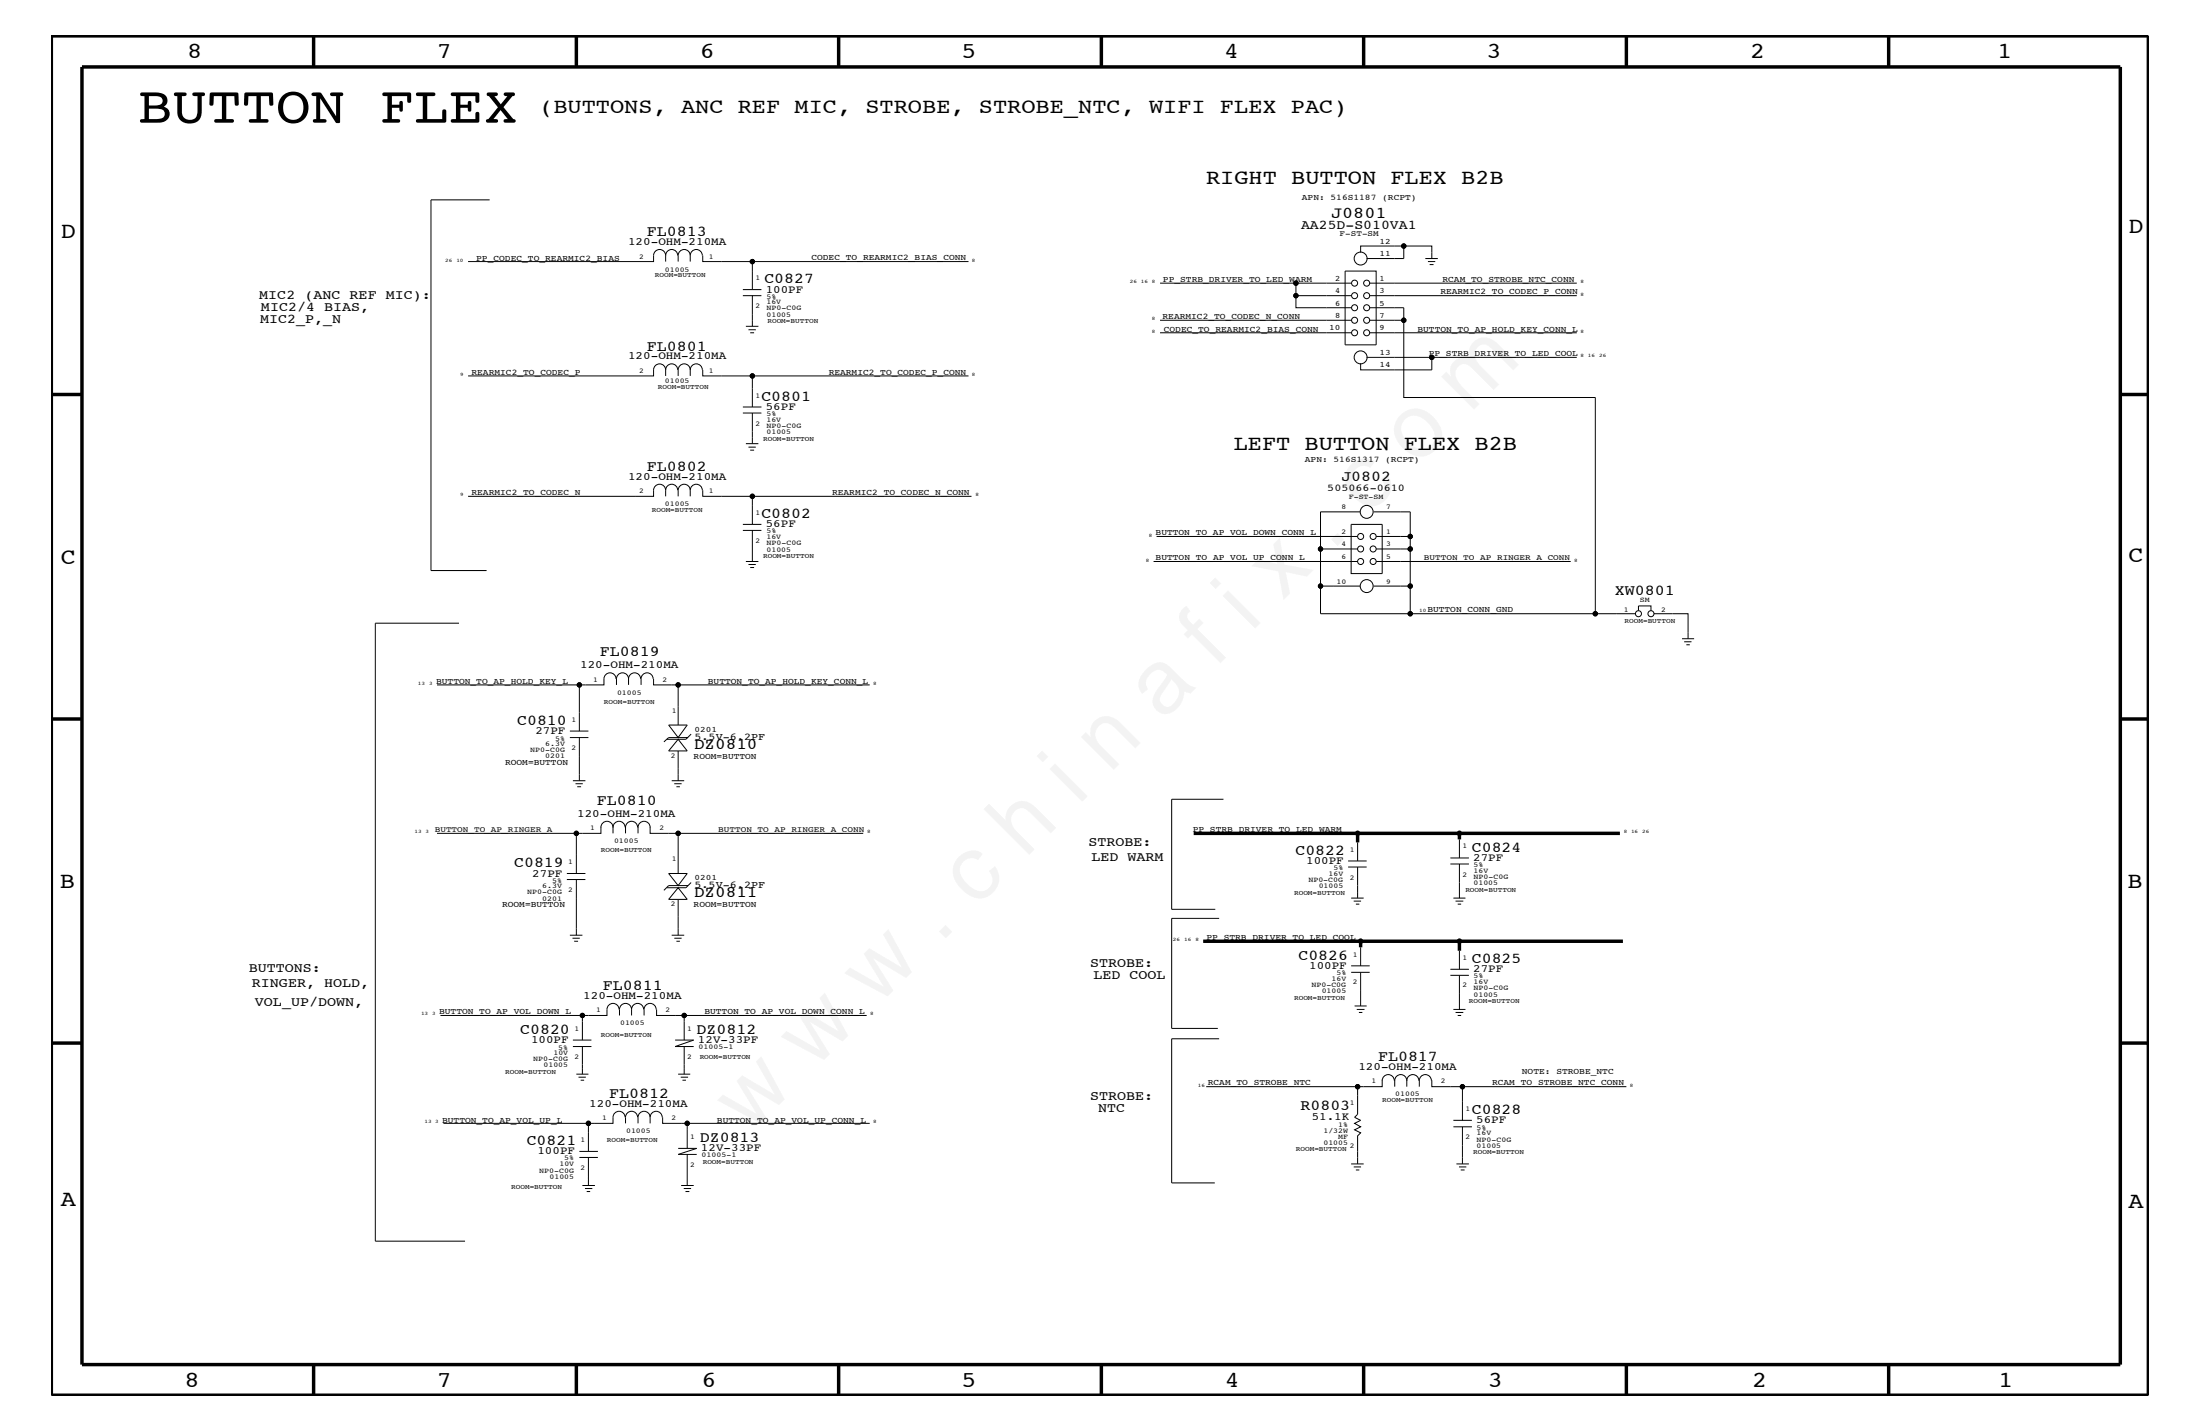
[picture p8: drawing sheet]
<svg xmlns="http://www.w3.org/2000/svg" width="432mm" height="279mm" viewBox="0 0 432 279" stroke-linecap="round" stroke-linejoin="round" font-family="sans-serif">
<g fill="none" stroke="#000" stroke-width=".2">
<path d="M96.1 39.2h-11.5v72.7h10.9M130.6 50.1a1.19 1.19 0 0 1 1.2-1.1 1.19 1.19 0 0 1 1.2 1.1M130.6 50.1a1.19 1.19 0 0 0-1.1-1.1 1.19 1.19 0 0 0-1.2 1.1v1.2h-36.4M130.6 50.1v1.2M135.5 50.1a1.19 1.19 0 0 0-1.2-1.1 1.19 1.19 0 0 0-1.2 1.1v1.2M135.5 50.1v1.2M135.5 50.1a1.19 1.19 0 0 1 1.2-1.1 1.19 1.19 0 0 1 1.1 1.1M137.9 50.1v1.2h52.2M145.8 56.8h3.6M145.8 58h3.6M147.7 51.3v5.5M147.7 58v3.7"/>
<path d="M227.7 55.6h37.5M254.4 55.6v2.4h10.8M254.4 58v2.4h6M267.1 49.5v-1.2h13.9v2.4M268.8 58h40.7M268.8 55.6h40.7M275.5 48.3v2.4h-7.3M279.8 50.7h2.4M280.3 51.3h1.4M280.6 51.9h.8M130.6 72.6a1.19 1.19 0 0 1 1.2-1.2 1.19 1.19 0 0 1 1.2 1.2M130.6 72.6a1.19 1.19 0 0 0-1.1-1.2 1.19 1.19 0 0 0-1.2 1.2v1.2h-36.4"/>
<path d="M130.6 72.6v1.2M135.5 72.6a1.19 1.19 0 0 0-1.2-1.2 1.19 1.19 0 0 0-1.2 1.2v1.2M141.6 73.8h48.5M227.7 65.3h32.7M227.7 62.8h32.7M264 67.7v-14.5h6.1v14.5M273.7 65.3h35.8M275.5 62.8v15.2h37.6v42.4h7.9M281 70.1h28.5M130.6 96.2a1.19 1.19 0 0 1 1.2-1.2 1.19 1.19 0 0 1 1.2 1.2M130.6 96.2a1.19 1.19 0 0 0-1.1-1.2 1.19 1.19 0 0 0-1.2 1.2v1.2h-36.4M130.6 96.2v1.2"/>
<path d="M135.5 96.2a1.19 1.19 0 0 0-1.2-1.2 1.19 1.19 0 0 0-1.2 1.2v1.2M190.7 97.4h-43v1.8M226.4 110.2h35.2M227 105.3h34.6M274.9 110.2h33.4M276.8 115v5.4h36.3M321.6 119.8v-.9h2.4v.9M85.8 134.4h27.9v9M90.1 122.3h-16.4v121.2h17.6M120.9 133.2a1.19 1.19 0 0 0-1.2-1.2 1.19 1.19 0 0 0-1.2 1.2v1.2h-4.8M123.4 133.2a1.19 1.19 0 0 0-1.2-1.2 1.19 1.19 0 0 0-1.2 1.2v1.2M123.4 133.2v1.2"/>
<path d="M123.4 133.2a1.19 1.19 0 0 1 1.2-1.2 1.19 1.19 0 0 1 1.1 1.2M128.2 133.2a1.19 1.19 0 0 0-1.2-1.2 1.19 1.19 0 0 0-1.2 1.2v1.2M128.3 133.2v1.2h42.4M133.1 134.4v7.9M324.6 120.4h6.7v4.9M330.1 125.3h2.4M330.6 125.9h1.4M331 126.5h.7M111.9 144.7h3.6M111.9 143.4h3.6M112.4 153.2h2.5M113 153.8h1.4"/>
<path d="M113.3 154.4h.8M113.7 144.7v8.5M130.9 145.1h3.7M131.2 142.3h3.7l-1.8 2.4zM131.8 153.2h2.5M132.3 153.8h1.5M132.8 154.4h.6M133.1 145.1l1.8 2.2h-3.7zM133.1 147.3v5.9M135.1 144.7h-3.9l-.9 .9M111.3 172.6h3.6M111.3 171.4h3.6"/>
<path d="M113.1 163.5v7.9M113.1 172.6v10.9M117.9 162.2v1.3h-32.1M117.9 162.3a1.19 1.19 0 0 1 1.2-1.2 1.19 1.19 0 0 1 1.2 1.2 1.19 1.19 0 0 1 1.2-1.2 1.19 1.19 0 0 1 1.2 1.2M120.3 162.2v1.3M122.8 162.2v1.3M122.8 162.3a1.19 1.19 0 0 1 1.2-1.2 1.19 1.19 0 0 1 1.1 1.2M125.2 162.3a1.19 1.19 0 0 1 1.2-1.2 1.19 1.19 0 0 1 1.2 1.2M125.2 162.2v1.3M127.6 162.2v1.3h5.5v7.9M130.9 174.2h3.7M131.2 171.4h3.7l-1.8 2.4z"/>
<path d="M133.1 174.2l1.8 2.3h-3.7zM133.1 163.5h36.3M133.1 176.5v7M135.1 173.8h-3.9l-.9 .9M111.9 183.5h2.4M112.4 184.1h1.4M112.7 184.7h.8M114.3 199.2v4.9M121.5 198.1a1.19 1.19 0 0 0-1.2-1.2 1.19 1.19 0 0 0-1.2 1.2v1.1h-32.7M124 198.1a1.19 1.19 0 0 0-1.2-1.2 1.19 1.19 0 0 0-1.2 1.2v1.1M124 198.1v1.1M124 198.1a1.19 1.19 0 0 1 1.1-1.2 1.19 1.19 0 0 1 1.2 1.2"/>
<path d="M128.8 198.1a1.19 1.19 0 0 0-1.2-1.2 1.19 1.19 0 0 0-1.2 1.2v1.1M128.9 198.1v1.1h41.2M131.8 183.5h2.5M132.3 184.1h1.5M132.8 184.7h.6M134.3 199.2v4.9M112.4 205.3h3.7M112.4 204.1h3.7M113.1 210.8h2.4M113.5 211.4h1.5M114 211.9h.6M114.3 205.3v5.5"/>
<path d="M122.7 219.2a1.19 1.19 0 0 0-1.2-1.2 1.19 1.19 0 0 0-1.2 1.2v1.2h-33.3M125.1 219.2a1.19 1.19 0 0 0-1.1-1.2 1.19 1.19 0 0 0-1.2 1.2v1.2M127.6 219.2a1.19 1.19 0 0 0-1.2-1.2 1.19 1.19 0 0 0-1.2 1.2v1.2M127.6 219.2v1.2M127.6 219.2a1.19 1.19 0 0 1 1.2-1.2 1.19 1.19 0 0 1 1.2 1.2M130.1 219.2v1.2h40.6M132.5 204.1h3.7l-3.7 1.2h3.7M133.1 210.8h2.4M133.6 211.4h1.5M134 211.9h.6M134.3 205.3v5.5M230 203.8v28.3h8.4"/>
<path d="M236.7 213.2h29.8M319.2 213.2h-32.2v3M113.7 225.9h3.7M113.7 227.1h3.7M114.3 232.6h2.5M114.8 233.2h1.5M115.2 233.8h.6M115.5 220.4v5.5M115.5 227.1v5.5M133.1 225.3h3.6l-3.6 1.2h3.6M133.7 232.6h2.5M134.2 233.2h1.4"/>
<path d="M134.5 233.8h.8M134.9 226.5v6.1M265.7 229h1.4M266.1 229.6h.7M286.4 229h1.4M286.7 229.6h.8"/>
<circle cx="147.7" cy="51.3" r=".42"/>
<circle cx="254.4" cy="58" r=".42"/>
<circle cx="254.4" cy="55.6" r=".42"/>
<circle cx="265.9" cy="55.6" r=".59"/>
<circle cx="265.9" cy="58" r=".59"/>
<circle cx="267.1" cy="50.7" r="1.27"/>
<circle cx="268.2" cy="55.6" r=".59"/>
<circle cx="268.2" cy="58" r=".59"/>
<circle cx="275.5" cy="48.3" r=".42"/>
<circle cx="113.7" cy="134.4" r=".42"/>
<circle cx="133.1" cy="134.4" r=".42"/>
<circle cx="313.1" cy="120.4" r=".42"/>
<circle cx="321.6" cy="120.4" r=".59"/>
<circle cx="324" cy="120.4" r=".59"/>
<circle cx="113.1" cy="163.5" r=".42"/>
<circle cx="133.1" cy="163.5" r=".42"/>
<circle cx="114.3" cy="199.2" r=".42"/>
<circle cx="134.3" cy="199.2" r=".42"/>
<circle cx="115.5" cy="220.4" r=".42"/>
<circle cx="134.9" cy="220.4" r=".42"/>
</g>
<g fill="none" stroke="#000" stroke-width=".68" stroke-linecap="butt">
<path d="M10.1 7h411.6v266.8h-411.6zM16.1 13.1h400.1v254.6h-400.1zM61.6 7v6.1M113.1 7v6.1M164.6 7v6.1M216.2 7v6.1M267.6 7v6.1M319.2 7v6.1M370.7 7v6.1M10.1 77.4h6M416.2 77.4h5.5M10.1 141.1h6"/>
<path d="M416.2 141.1h5.5M234.3 163.5h83.6M236.1 184.7h82.4M10.1 204.7h6M416.2 204.7h5.5M61.6 267.7v6.1M113.1 267.7v6.1M164.6 267.7v6.1M216.2 268v5.8M267.6 267.7v6.1M319.2 267.7v6.1M370.7 267.7v6.1"/>
</g>
<g fill="#000">
<circle cx="147.7" cy="51.3" r=".42"/>
<circle cx="254.3" cy="55.6" r=".42"/>
<circle cx="254.3" cy="58" r=".42"/>
<circle cx="275.5" cy="48.3" r=".42"/>
<circle cx="113.7" cy="134.4" r=".42"/>
<circle cx="133.1" cy="134.4" r=".42"/>
<circle cx="313.1" cy="120.4" r=".42"/>
<circle cx="113.1" cy="163.5" r=".42"/>
<circle cx="133.1" cy="163.5" r=".42"/>
<circle cx="114.3" cy="199.2" r=".42"/>
<circle cx="134.3" cy="199.2" r=".42"/>
<circle cx="115.5" cy="220.4" r=".42"/>
<circle cx="134.9" cy="220.4" r=".42"/>
</g>
<text font-size="17.6" x="147.1" y="222.6" transform="rotate(-45 147.1 222.6)">w w w . c h i n a f i x . c o m</text>
<text font-size="10.2" x="27" y="24.1">BUTTON FLEX</text>
<g font-size="4.5">
<text x="36.7" y="11.5">8</text>
<text x="85.8" y="11.5">7</text>
<text x="137.3" y="11.5">6</text>
<text x="188.7" y="11.5">5</text>
<text x="240.3" y="11.5">4</text>
<text x="291.8" y="11.5">3</text>
<text x="343.5" y="11.5">2</text>
<text x="392" y="11.5">1</text>
<text x="11.9" y="46.8">D</text>
<text x="417.7" y="45.7">D</text>
<text x="11.9" y="110.6">C</text>
<text x="417.7" y="110.4">C</text>
<text x="11.8" y="174.3">B</text>
<text x="417.6" y="174.2">B</text>
<text x="11.9" y="236.7">A</text>
<text x="417.7" y="237.1">A</text>
<text x="36.2" y="272.1">8</text>
<text x="85.8" y="272.1">7</text>
<text x="137.7" y="272.1">6</text>
<text x="188.7" y="272.1">5</text>
<text x="240.4" y="272.1">4</text>
<text x="292" y="272.1">3</text>
<text x="343.9" y="272.1">2</text>
<text x="392.2" y="272.1">1</text>
</g>
<g font-size="4.1">
<text x="105.8" y="22.2">(BUTTONS, ANC REF MIC, STROBE, STROBE_NTC, WIFI FLEX PAC)</text>
<text x="236.7" y="36.2">RIGHT BUTTON FLEX B2B</text>
<text x="242.1" y="88.3">LEFT BUTTON FLEX B2B</text>
</g>
<text font-size="3.2" x="261.3" y="42.9">J0801</text>
<g font-size="3.1">
<text x="136.2" y="147">DZ0810</text>
<text x="136.2" y="176.1">DZ0811</text>
</g>
<g font-size="3">
<text x="127" y="46.3">FL0813</text>
<text x="150" y="55.6">C0827</text>
<text x="127" y="68.8">FL0801</text>
<text x="149.4" y="78.6">C0801</text>
<text x="127" y="92.4">FL0802</text>
<text x="263.3" y="94.3">J0802</text>
<text x="149.4" y="101.6">C0802</text>
<text x="316.9" y="116.7">XW0801</text>
<text x="117.7" y="128.8">FL0819</text>
<text x="101.5" y="142.3">C0810</text>
<text x="117.1" y="157.9">FL0810</text>
<text x="254.3" y="167.8">C0822</text>
<text x="288.9" y="167.1">C0824</text>
<text x="100.9" y="170.1">C0819</text>
<text x="254.8" y="188.3">C0826</text>
<text x="288.9" y="188.9">C0825</text>
<text x="118.3" y="194.3">FL0811</text>
<text x="102.1" y="202.9">C0820</text>
<text x="136.7" y="202.9">DZ0812</text>
<text x="270.5" y="208.2">FL0817</text>
<text x="119.6" y="215.5">FL0812</text>
<text x="255.3" y="217.9">R0803</text>
<text x="288.9" y="218.6">C0828</text>
<text x="103.4" y="224.7">C0821</text>
<text x="137.3" y="224.1">DZ0813</text>
</g>
<g font-size="2.6">
<text x="255.4" y="44.9">AA25D-S010VA1</text>
<text x="50.9" y="58.6">MIC2 (ANC REF MIC):</text>
<text x="51.1" y="63.4">MIC2_P,_N</text>
<text x="51.2" y="61.1">MIC2/4 BIAS,</text>
<text x="213.6" y="166.1">STROBE:</text>
<text x="214.2" y="169">LED WARM</text>
<text x="48.9" y="190.8">BUTTONS:</text>
<text x="214" y="189.7">STROBE:</text>
<text x="49.4" y="193.7">RINGER, HOLD,</text>
<text x="50" y="197.4">VOL_UP/DOWN,</text>
<text x="214.6" y="192.1">LED COOL</text>
<text x="214" y="215.8">STROBE:</text>
<text x="215.6" y="218.1">NTC</text>
</g>
<g font-size="2.2">
<text x="123.3" y="48">120-OHM-210MA</text>
<text x="150.3" y="57.4">100PF</text>
<text x="123.3" y="70.5">120-OHM-210MA</text>
<text x="150.3" y="80.5">56PF</text>
<text x="123.3" y="94.2">120-OHM-210MA</text>
<text x="150.3" y="103.5">56PF</text>
<text x="113.9" y="131.1">120-OHM-210MA</text>
<text x="105.1" y="144">27PF</text>
<text x="113.3" y="160.2">120-OHM-210MA</text>
<text x="104.5" y="172">27PF</text>
<text x="256.4" y="169.5">100PF</text>
<text x="289.1" y="168.9">27PF</text>
<text x="257" y="190.2">100PF</text>
<text x="289.1" y="190.8">27PF</text>
<text x="114.5" y="195.9">120-OHM-210MA</text>
<text x="104.2" y="204.7">100PF</text>
<text x="137" y="204.7">12V-33PF</text>
<text x="266.6" y="209.9">120-OHM-210MA</text>
<text x="115.7" y="217.2">120-OHM-210MA</text>
<text x="257.5" y="219.7">51.1K</text>
<text x="289.7" y="220.4">56PF</text>
<text x="105.5" y="226.5">100PF</text>
<text x="137.6" y="225.9">12V-33PF</text>
</g>
<g font-size="2">
<text x="260.5" y="96.3">505066-0610</text>
<text x="136.3" y="145.1">5.5V-6.2PF</text>
<text x="136.3" y="174.3">5.5V-6.2PF</text>
</g>
<g font-size="1.7">
<text x="255.5" y="39.2">APN: 516S1187 (RCPT)</text>
<text x="93.5" y="51.2">PP_CODEC_TO_REARMIC2_BIAS</text>
<text x="159.3" y="51.1">CODEC_TO_REARMIC2_BIAS_CONN</text>
<text x="228.3" y="55.3">PP_STRB_DRIVER_TO_LED_WARM</text>
<text x="282.7" y="57.8">REARMIC2_TO_CODEC_P_CONN</text>
<text x="283.1" y="55.3">RCAM_TO_STROBE_NTC_CONN</text>
<text x="228.2" y="62.6">REARMIC2_TO_CODEC_N_CONN</text>
<text x="228.4" y="65.1">CODEC_TO_REARMIC2_BIAS_CONN</text>
<text x="278.2" y="65.1">BUTTON_TO_AP_HOLD_KEY_CONN_L</text>
<text x="280.4" y="69.9">PP_STRB_DRIVER_TO_LED_COOL</text>
<text x="92.5" y="73.5">REARMIC2_TO_CODEC_P</text>
<text x="162.6" y="73.5">REARMIC2_TO_CODEC_P_CONN</text>
<text x="256.1" y="90.7">APN: 516S1317 (RCPT)</text>
<text x="92.5" y="97.1">REARMIC2_TO_CODEC_N</text>
<text x="163.3" y="97.1">REARMIC2_TO_CODEC_N_CONN</text>
<text x="226.8" y="105">BUTTON_TO_AP_VOL_DOWN_CONN_L</text>
<text x="226.8" y="109.9">BUTTON_TO_AP_VOL_UP_CONN_L</text>
<text x="280.2" y="120.2">BUTTON_CONN_GND</text>
<text x="85.6" y="134.1">BUTTON_TO_AP_HOLD_KEY_L</text>
<text x="138.9" y="134.1">BUTTON_TO_AP_HOLD_KEY_CONN_L</text>
<text x="136.1" y="149">ROOM=BUTTON</text>
<text x="99.1" y="150.1">ROOM=BUTTON</text>
<text x="234.1" y="163.3">PP_STRB_DRIVER_TO_LED_WARM</text>
<text x="98.6" y="178">ROOM=BUTTON</text>
<text x="136.1" y="178">ROOM=BUTTON</text>
<text x="236.8" y="184.4">PP_STRB_DRIVER_TO_LED_COOL</text>
<text x="86.2" y="199">BUTTON_TO_AP_VOL_DOWN_L</text>
<text x="138.3" y="199">BUTTON_TO_AP_VOL_DOWN_CONN_L</text>
<text x="237.1" y="213">RCAM_TO_STROBE_NTC</text>
<text x="292.9" y="213">RCAM_TO_STROBE_NTC_CONN</text>
<text x="298.7" y="210.8">NOTE: STROBE_NTC</text>
<text x="86.8" y="220.2">BUTTON_TO_AP_VOL_UP_L</text>
<text x="140.7" y="220.2">BUTTON_TO_AP_VOL_UP_CONN_L</text>
</g>
<g font-size="1.6">
<text x="262.9" y="46.3">F-ST-SM</text>
<text x="270.8" y="47.9">12</text>
<text x="270.8" y="50.3">11</text>
<text x="262" y="60">6</text>
<text x="262" y="55.1">2</text>
<text x="262" y="57.5">4</text>
<text x="270.8" y="55.1">1</text>
<text x="270.8" y="60">5</text>
<text x="270.8" y="57.5">3</text>
<text x="260.9" y="64.8">10</text>
<text x="262" y="62.4">8</text>
<text x="270.8" y="64.8">9</text>
<text x="270.8" y="62.4">7</text>
<text x="270.8" y="69.7">13</text>
<text x="270.8" y="72.1">14</text>
<text x="279.5" y="109.9">BUTTON_TO_AP_RINGER_A_CONN</text>
<text x="136.3" y="143.6">0201</text>
<text x="85.3" y="163.3">BUTTON_TO_AP_RINGER_A</text>
<text x="141" y="163.3">BUTTON_TO_AP_RINGER_A_CONN</text>
<text x="136.3" y="172.7">0201</text>
</g>
<g font-size="1.4">
<text x="125.5" y="50.7">2</text>
<text x="130.5" y="53.3">01005</text>
<text x="139.1" y="50.7">1</text>
<text x="128.5" y="54.4">ROOM=BUTTON</text>
<text x="148.3" y="55">1</text>
<text x="150.5" y="58.6">5%</text>
<text x="150.5" y="59.7">16V</text>
<text x="148.3" y="60.4">2</text>
<text x="150.5" y="62.2">01005</text>
<text x="150.5" y="60.9">NP0-C0G</text>
<text x="150.6" y="63.4">ROOM=BUTTON</text>
<text x="125.5" y="73.2">2</text>
<text x="129.1" y="76.2">ROOM=BUTTON</text>
<text x="130.5" y="75.1">01005</text>
<text x="139.1" y="73.2">1</text>
<text x="148.3" y="78">1</text>
<text x="148.3" y="83.5">2</text>
<text x="150.5" y="82.7">16V</text>
<text x="150.5" y="81.6">5%</text>
<text x="150.5" y="83.9">NP0-C0G</text>
<text x="149.8" y="86.5">ROOM=BUTTON</text>
<text x="150.5" y="85.2">01005</text>
<text x="125.5" y="96.8">2</text>
<text x="127.9" y="100.4">ROOM=BUTTON</text>
<text x="130.5" y="99.3">01005</text>
<text x="139.1" y="96.8">1</text>
<text x="148.3" y="101">1</text>
<text x="263.3" y="99.9">8</text>
<text x="264.7" y="98">F-ST-SM</text>
<text x="272" y="99.9">7</text>
<text x="148.3" y="106.5">2</text>
<text x="150.5" y="105.8">16V</text>
<text x="150.5" y="104.7">5%</text>
<text x="150.5" y="107">NP0-C0G</text>
<text x="263.3" y="107.2">4</text>
<text x="263.3" y="104.8">2</text>
<text x="272" y="104.8">1</text>
<text x="272" y="107.2">3</text>
<text x="149.8" y="109.5">ROOM=BUTTON</text>
<text x="150.5" y="108.2">01005</text>
<text x="263.3" y="109.7">6</text>
<text x="272" y="109.7">5</text>
<text x="262.3" y="114.5">10</text>
<text x="272" y="114.5">9</text>
<text x="321.9" y="118.1">SM</text>
<text x="318.7" y="120.1">1</text>
<text x="318.9" y="122.3">ROOM=BUTTON</text>
<text x="326" y="120.1">2</text>
<text x="116.4" y="133.8">1</text>
<text x="121.1" y="136.3">01005</text>
<text x="130.1" y="133.8">2</text>
<text x="112.2" y="141.7">1</text>
<text x="118.5" y="138">ROOM=BUTTON</text>
<text x="131.8" y="139.8">1</text>
<text x="104.1" y="147.6">NP0-C0G</text>
<text x="107" y="146.4">6.3V</text>
<text x="107" y="148.8">0201</text>
<text x="109" y="145.3">5%</text>
<text x="112.2" y="147.1">2</text>
<text x="131.7" y="148.7">2</text>
<text x="115.8" y="162.8">1</text>
<text x="117.9" y="167.1">ROOM=BUTTON</text>
<text x="120.5" y="165.4">01005</text>
<text x="129.5" y="162.8">2</text>
<text x="264.9" y="167.1">1</text>
<text x="287" y="166.5">1</text>
<text x="108.4" y="173.2">5%</text>
<text x="111.5" y="169.5">1</text>
<text x="131.8" y="168.9">1</text>
<text x="256.8" y="173.1">NP0-C0G</text>
<text x="260.8" y="171.8">16V</text>
<text x="261.7" y="170.7">5%</text>
<text x="264.9" y="172.6">2</text>
<text x="287" y="172">2</text>
<text x="289.2" y="171.2">16V</text>
<text x="289.2" y="170.1">5%</text>
<text x="289.2" y="172.4">NP0-C0G</text>
<text x="289.2" y="173.7">01005</text>
<text x="103.5" y="175.5">NP0-C0G</text>
<text x="106.4" y="174.3">6.3V</text>
<text x="106.4" y="176.7">0201</text>
<text x="111.5" y="175">2</text>
<text x="131.7" y="177.7">2</text>
<text x="254" y="175.6">ROOM=BUTTON</text>
<text x="258.8" y="174.3">01005</text>
<text x="287.6" y="175">ROOM=BUTTON</text>
<text x="262.3" y="191.4">5%</text>
<text x="265.5" y="187.7">1</text>
<text x="287" y="188.3">1</text>
<text x="289.2" y="192">5%</text>
<text x="254" y="196.2">ROOM=BUTTON</text>
<text x="257.4" y="193.7">NP0-C0G</text>
<text x="259.4" y="194.8">01005</text>
<text x="261.4" y="192.5">16V</text>
<text x="265.5" y="193.1">2</text>
<text x="287" y="193.7">2</text>
<text x="288.3" y="196.8">ROOM=BUTTON</text>
<text x="289.2" y="193.1">16V</text>
<text x="289.2" y="194.3">NP0-C0G</text>
<text x="289.2" y="195.5">01005</text>
<text x="112.8" y="202.3">1</text>
<text x="117" y="198.7">1</text>
<text x="117.9" y="203.5">ROOM=BUTTON</text>
<text x="121.7" y="201.2">01005</text>
<text x="130.6" y="198.7">2</text>
<text x="134.9" y="202.3">1</text>
<text x="104.6" y="208.2">NP0-C0G</text>
<text x="106.7" y="209.4">01005</text>
<text x="108.6" y="207">10V</text>
<text x="109.6" y="205.9">5%</text>
<text x="112.8" y="207.7">2</text>
<text x="134.9" y="207.7">2</text>
<text x="137.1" y="205.8">01005-1</text>
<text x="137.3" y="207.7">ROOM=BUTTON</text>
<text x="99.1" y="210.8">ROOM=BUTTON</text>
<text x="269.2" y="212.5">1</text>
<text x="273.9" y="215.1">01005</text>
<text x="282.8" y="212.5">2</text>
<text x="118.2" y="219.8">1</text>
<text x="131.8" y="219.8">2</text>
<text x="262.6" y="221.1">1%</text>
<text x="264.9" y="216.9">1</text>
<text x="271.3" y="216.2">ROOM=BUTTON</text>
<text x="287.6" y="218">1</text>
<text x="289.8" y="221.7">5%</text>
<text x="110.7" y="227.7">5%</text>
<text x="114" y="224.1">1</text>
<text x="119.1" y="224.1">ROOM=BUTTON</text>
<text x="122.9" y="222.4">01005</text>
<text x="135.5" y="223.5">1</text>
<text x="137.7" y="227">01005-1</text>
<text x="254.3" y="225.9">ROOM=BUTTON</text>
<text x="259.8" y="224.7">01005</text>
<text x="259.8" y="222.3">1/32W</text>
<text x="262.6" y="223.5">MF</text>
<text x="264.9" y="225.3">2</text>
<text x="287.6" y="223.5">2</text>
<text x="289.1" y="226.5">ROOM=BUTTON</text>
<text x="289.8" y="224">NP0-C0G</text>
<text x="289.8" y="225.2">01005</text>
<text x="289.8" y="222.8">16V</text>
<text x="100.3" y="233.2">ROOM=BUTTON</text>
<text x="105.8" y="230.1">NP0-C0G</text>
<text x="107.9" y="231.3">01005</text>
<text x="109.8" y="228.8">10V</text>
<text x="114" y="229.6">2</text>
<text x="135.5" y="229">2</text>
<text x="137.9" y="228.4">ROOM=BUTTON</text>
</g>
<g font-size="1">
<text x="87.4" y="51.3">26</text>
<text x="89.6" y="51.3">10</text>
<text x="190.8" y="51.3">8</text>
<text x="221.7" y="55.6">26</text>
<text x="223.9" y="55.6">16 8</text>
<text x="310.2" y="55.6">8</text>
<text x="310.2" y="58">8</text>
<text x="226.1" y="65.3">8</text>
<text x="226.1" y="62.9">8</text>
<text x="310.2" y="65.3">8</text>
<text x="310.2" y="70.1">8</text>
<text x="311.7" y="70.1">16</text>
<text x="313.9" y="70.1">26</text>
<text x="90.3" y="73.8">9</text>
<text x="190.8" y="73.8">8</text>
<text x="90.3" y="97.4">9</text>
<text x="191.4" y="97.4">8</text>
<text x="225.5" y="105.3">8</text>
<text x="224.9" y="110.2">8</text>
<text x="308.9" y="110.2">8</text>
<text x="278.6" y="120.2">10</text>
<text x="82" y="134.4">13</text>
<text x="84.2" y="134.4">3</text>
<text x="171.4" y="134.4">8</text>
<text x="81.4" y="163.5">13 3</text>
<text x="170.2" y="163.5">8</text>
<text x="318.7" y="163.5">8</text>
<text x="320.1" y="163.5">16</text>
<text x="322.3" y="163.5">26</text>
<text x="230.2" y="184.7">26</text>
<text x="232.4" y="184.7">16</text>
<text x="234.6" y="184.7">8</text>
<text x="82.6" y="199.2">13</text>
<text x="84.8" y="199.2">3</text>
<text x="170.8" y="199.2">8</text>
<text x="235.1" y="213.2">16</text>
<text x="319.9" y="213.2">8</text>
<text x="83.3" y="220.4">13 3</text>
<text x="171.4" y="220.4">8</text>
</g>
</svg>
